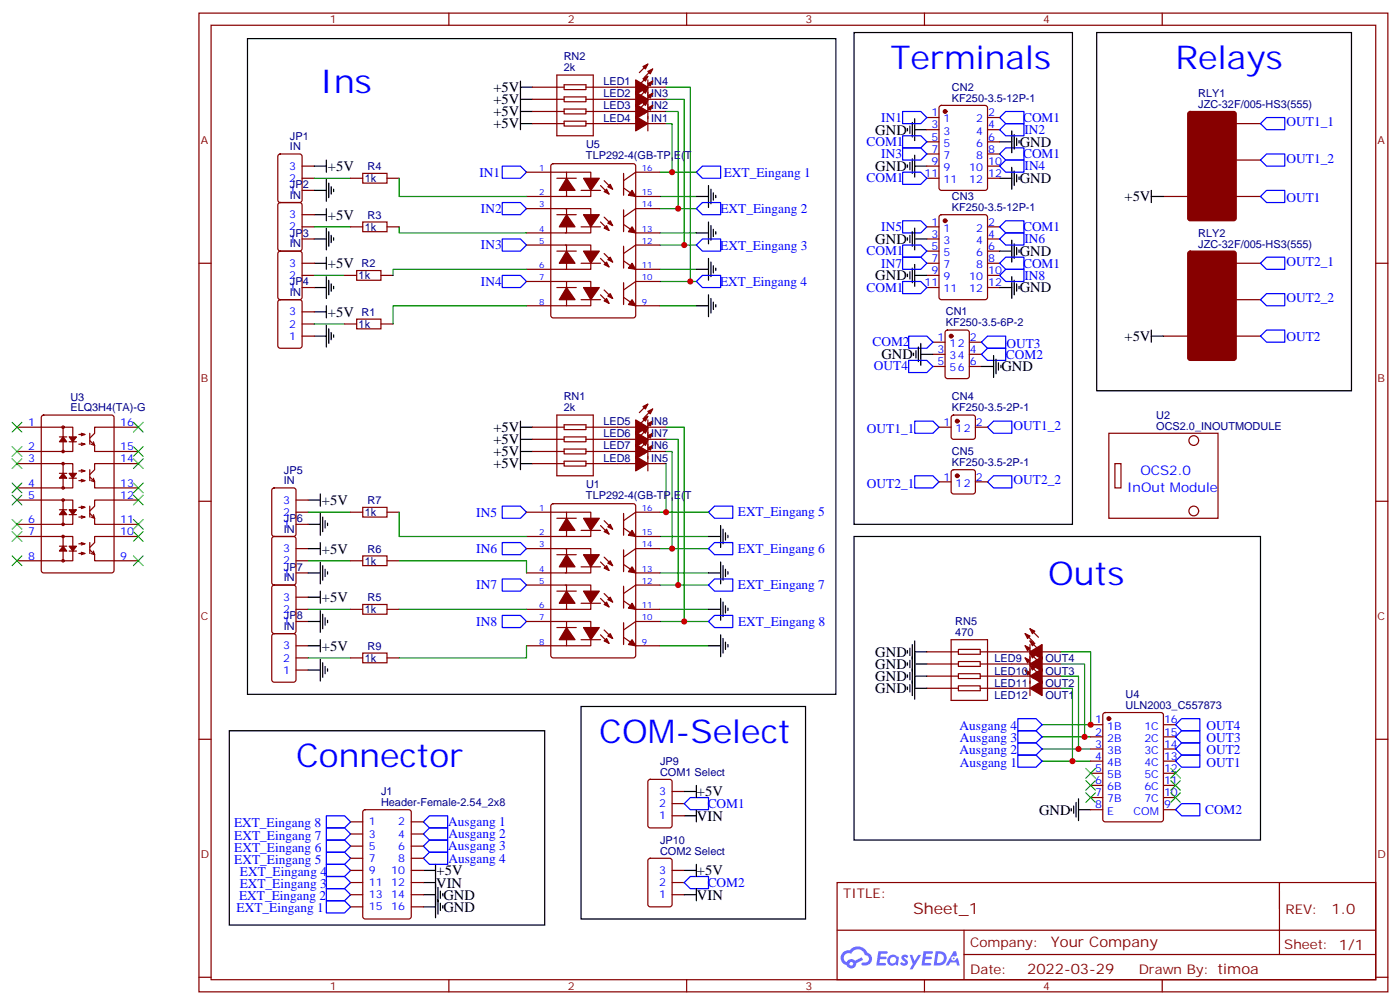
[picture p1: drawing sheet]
<svg xmlns="http://www.w3.org/2000/svg" width="407mm" height="292mm" viewBox="0 0 407 292" stroke-linecap="round" stroke-linejoin="round" font-family="sans-serif">
<g fill="none" stroke="#870000" stroke-width=".35">
<path d="M57.9 3.8h345.7v284.3h-345.7zM61.4 7.3h338.6v277.3h-338.6zM130.5 3.8v3.5M199.7 3.8v3.5M268.8 3.8v3.5M338 3.8v3.5M57.9 76.5h3.5M400 76.5h3.6M57.9 145.6h3.5M400 145.6h3.6M57.9 214.8h3.5M400 214.8h3.6"/>
<path d="M243.4 256.4h156.6v28.2h-156.6zM372 256.4l.1 20.9M243.5 270.2h156.4M280.3 277.3h119.6M280.3 270.2v14.2M57.9 283.9h3.5M130.5 284.6v3.5M199.7 284.6v3.5M268.8 284.6v3.5M338 284.6v3.5M400 283.9h3.6"/>
</g>
<g fill="#5487ff">
<path d="M262.4 277.6a1.22 1.22 0 0 1 1.7 .2l-.4 .6a.47 .47 0 0 0-.3-.4 .47 .47 0 0 0-.5 .2l.2 .2a1.14 1.14 0 0 1 .7 1.8 1.14 1.14 0 0 1-1.9 0l-.2-.2 .5-.6 .7 .5a.29 .29 0 0 0 .4-.3 .29 .29 0 0 0-.3-.3 1.04 1.04 0 0 1-.6-1.7z"/>
<path d="M255.4 276.3h2.4l.3 .2-.1 .5-1.9 .1-.1 .8h1.5l.4 .4-.4 .4h-1.6l-.2 1.1h1.8l.1 .3-.1 .3-2.7 .1z"/>
<path d="M268.6 276.3h2.3l.3 .2-.1 .5-1.8 .1-.1 .8h1.5l.3 .4-.4 .4h-1.6l-.1 1.1h1.7l.2 .3-.2 .3-2.6 .1z"/>
<path d="M277.3 276.3h.7l.3 1.3-.6 .3a.69 .69 0 0 0-1 .3 .69 .69 0 0 0 .5 .9 .69 .69 0 0 0 .8-.6l.5-.2 .6 2.2h-.8l-.2-.9h-1.8l-.4 .9h-.9z"/>
<path d="M264.5 277.4h.8l.6 1.8 1.1-1.8h.9l-2.5 4.2h-.9l.9-1.5z"/>
<path d="M272.1 276.3l-.6 4.2h1.3a2.11 2.11 0 0 0 2.5-2.1 2.11 2.11 0 0 0-2.5-2.1zM272.8 277.1a1.39 1.39 0 0 1 1.7 1.4 1.39 1.39 0 0 1-1.8 1.3h-.3z"/>
<path d="M258.4 277.9a1.54 1.54 0 0 0-.1 2.2 1.54 1.54 0 0 0 2.2 .1l.6 .3 .3-2.3-.2-.3h-.4a1.49 1.49 0 0 0-2.4 0zM258.7 278.9a.94 .94 0 0 1 1.8 0 .94 .94 0 0 1-1.8 0z"/>
<path d="M245.1 276.7a2.18 2.18 0 0 0 1.1 3.7 1.44 1.44 0 0 0 1.6 .9 1.44 1.44 0 0 0 1.2-1.4l2-1.1-.5-.7-1.9 1a1.47 1.47 0 0 0-2.4 .4 1.39 1.39 0 0 1-.7-1.9 1.39 1.39 0 0 1 2-.5 2.12 2.12 0 0 1 2.2-1.3 2.12 2.12 0 0 1 1.9 1.7 1.14 1.14 0 0 1 1.1 1.4 1.14 1.14 0 0 1-1.7 .7 .43 .43 0 0 0-.5 .4 .43 .43 0 0 0 .4 .5 1.98 1.98 0 0 0 2.5-1.2 1.98 1.98 0 0 0-1.2-2.6 3.1 3.1 0 0 0-5.3-.6l-.9 .1zM247 280a.55 .55 0 0 1 1.1 0 .55 .55 0 0 1-1.1 0z"/>
<circle cx="277.3" cy="278.4" r=".26"/>
</g>
<g fill="none" stroke="#008700" stroke-width=".35">
<path d="M193.7 25.3h7v56.5M193.7 28.9h5.3v42.3M193.7 32.4h3.5v28.2M193.7 35.9h1.7v14.1h-3.5M91.4 51.8h10.6M116.1 51.8v5.3h37M191.9 57.1h10.6M195.4 50h7.1M91.4 65.9h10.6M116.1 65.9v1.8h37M153.1 78.2h-38.8v1.8M191.9 78.2h10.6"/>
<path d="M191.9 71.2h10.6M191.9 67.7h10.6M191.9 60.6h10.6M91.4 94.1h8.8M91.4 80h8.8M153.1 88.8h-38.8v5.3M191.9 88.8h10.6M191.9 81.8h10.6M193.7 134.7v14.1h-1.8M193.7 131.2h1.7v28.2M193.7 127.6h3.5v42.4M193.7 124.1h5.3v56.5"/>
<path d="M89.6 148.8h12.4M116.1 148.8v7.1h37M191.9 159.4h14.1M191.9 155.9h14.1M193.7 148.8h12.3M89.6 177h12.4M89.6 162.9h12.4M116.1 162.9h37v3.5M116.1 177h37M191.9 177h14.1M191.9 170h14.1M191.9 166.4h14.1"/>
<path d="M89.6 191.1h12.4M153.1 187.6v3.5h-37M191.9 187.6h14.1M191.9 180.6h14.1M308.3 189.4h8.8v21.1h-14.1M308.3 192.9h7.1v21.2M308.3 196.4h5.3v21.2M308.3 200h3.6v21.1M303 217.6h14.1M303 214.1h14.1M303 221.1h14.1"/>
</g>
<g fill="none" stroke="#000" stroke-width=".35">
<path d="M72 11.2h171.1v190.5h-171.1zM248.4 9.5h63.5v142.8h-63.5zM318.9 9.5h74.1v104h-74.1zM151.3 23.6v14.1M151.3 25.3h3.6M151.3 28.9h3.6M151.3 32.4h3.6M151.3 35.9h3.6M263.9 37.3v.7M264.6 36.6v2.1M265.3 35.6v4.2M266 34.5v6.4"/>
<path d="M266 37.7h3.5M294.2 38v6.4M294.9 39.1v4.2M91.4 48.3h3.5M91.4 55.3h3.5M94.9 46.5v3.5M94.9 52.1v6.4M95.6 53.2v4.2M96.3 54.3v2.1M97 55v.7M202.5 57.1h3.5M206 53.9v6.4"/>
<path d="M206.7 55v4.2M207.4 56v2.1M208.1 56.7v.7M263.9 47.9v.7M264.6 47.2v2.1M265.3 46.1v4.3M266 45.1v6.3M266 48.3h3.5M290.7 51.8h3.5M290.7 41.2h3.5M294.2 48.6v6.4M294.9 49.7v4.2"/>
<path d="M295.6 40.1v2.2M295.6 50.7v2.1M296.3 40.9v.7M296.3 51.4v.7M334.8 57.1h3.5M334.8 55.3v3.5M91.4 69.4h3.5M91.4 76.5h3.5M91.4 62.4h3.5M94.9 60.6v3.5M94.9 66.3v6.3M94.9 74.7v3.5"/>
<path d="M95.6 67.3v4.2M96.3 68.4v2.1M97 69.1v.7M202.5 78.2h3.5M202.5 67.7h3.5M206 64.5v6.3M206 75.1v6.3M206.7 65.5v4.3M206.7 76.1v4.3M207.4 66.6v2.1M207.4 77.2v2.1M208.1 67.3v.7"/>
<path d="M208.1 77.9v.7M263.9 69.1v.7M263.9 79.7v.7M264.6 68.4v2.1M264.6 79v2.1M265.3 67.3v4.2M265.3 77.9v4.2M266 66.3v6.3M266 76.8v6.4M266 69.4h3.5M290.7 73h3.5M294.2 69.8v6.3"/>
<path d="M294.9 70.8v4.3M295.6 71.9v2.1M296.3 72.6v.7M91.4 83.5h3.5M91.4 97.6h3.5M91.4 90.6h3.5M94.9 80.4v6.3M94.9 88.8v3.6M94.9 94.5v6.3M95.6 81.4v4.3M95.6 95.5v4.3M96.3 82.5v2.1"/>
<path d="M96.3 96.6v2.1M97 83.2v.7M97 97.3v.7M202.5 88.8h3.5M206 85.7v6.3M206.7 86.7v4.2M207.4 87.8v2.1M208.1 88.5v.7M266 80h3.5M267.8 99.8v6.3M290.7 83.5h3.5M294.2 80.4v6.3"/>
<path d="M294.9 81.4v4.3M295.6 82.5v2.1M296.3 83.2v.7M334.8 97.6h3.5M334.8 95.9v3.5M265.6 102.6v.7M266.3 101.9v2.1M267.1 100.8v4.3M267.8 102.9h3.5M285.4 106.5h3.5M288.9 103.3v6.3M289.6 104.4v4.2"/>
<path d="M290.3 105.4v2.1M291 106.1v.7M151.3 124.1h3.6M151.3 122.3v14.2M151.3 127.6h3.6M151.3 131.2h3.6M151.3 134.7h3.6M89.6 145.3h3.5M89.6 152.3h3.5M89.6 159.4h3.5M93.1 143.5v3.5M93.1 149.2v6.3"/>
<path d="M93.1 157.6v3.5M93.8 150.2v4.2M94.5 151.3v2.1M95.2 152v.7M206 155.9h3.5M209.5 152.7v6.3M210.3 153.7v4.3M211 154.8v2.1M211.7 155.5v.7M248.4 155.9h118.1v88.2h-118.1zM89.6 166.4h3.5M89.6 173.5h3.5"/>
<path d="M93.1 163.3v6.3M93.1 171.7v3.6M93.1 177.4v6.3M93.8 164.3v4.3M93.8 178.4v4.3M94.5 165.4v2.1M94.5 179.5v2.1M95.2 166.1v.7M206 166.4h3.5M206 177h3.5M209.5 163.3v6.3M209.5 173.8v6.4"/>
<path d="M210.3 164.3v4.3M210.3 174.9v4.2M211 165.4v2.1M211 176v2.1M211.7 166.1v.7M211.7 176.7v.7M89.6 187.6h3.5M89.6 180.6h3.5M89.6 194.7h3.5M93.1 185.8v3.6M93.1 191.5v6.3M93.8 192.5v4.3"/>
<path d="M94.5 193.6v2.1M95.2 180.2v.7M95.2 194.3v.7M206 187.6h3.5M209.5 184.4v6.4M210.3 185.5v4.2M211 186.5v2.2M211.7 187.3v.7M263.9 189v.7M263.9 192.5v.8M263.9 196.1v.7M263.9 199.6v.7"/>
<path d="M264.6 188.3v2.1M264.6 191.8v2.2M264.6 195.4v2.1M264.6 198.9v2.1M265.3 187.3v14.8M266 189.4h3.5M266 186.2v16.9M266 192.9h3.5M266 196.4h3.5M266 200h3.5M66.7 212.3h91.7v56.4h-91.7zM169 205.2h65.2v61.8h-65.2z"/>
<path d="M199 237h3.5M199 229.9h3.5M202.5 228.2v3.5M202.5 235.2v3.6M311.5 234.9v.7M312.2 234.2v2.1M312.9 233.1v4.2M313.6 235.2h3.5M313.6 232.1v6.3M123.1 252.9h3.5M123.1 259.9h3.5M123.1 256.4h3.5"/>
<path d="M126.6 251.1v15.5M127.4 257.8v7.8M128.1 258.9v2.1M128.8 259.6v.7M199 252.9h3.5M199 259.9h3.5M202.5 251.1v3.5M202.5 258.2v3.5M123.1 263.5h3.5M128.1 262.4v2.1M128.8 263.1v.7"/>
</g>
<g fill="none" stroke="#00f" stroke-width=".35">
<path d="M262.5 32.4h5.3l1.7 1.7-1.7 1.8h-5.3zM262.5 39.4h5.3l1.7 1.8-1.7 1.8h-5.3zM292.5 32.4h5.2v3.5h-5.2l-1.8-1.8zM292.5 35.9h5.2v3.5h-5.2l-1.8-1.7zM368.3 34.1h5.3v3.6h-5.3l-1.8-1.8zM146 48.3h5.3l1.8 1.7-1.8 1.8h-5.3zM146 58.8h5.3l1.8 1.8-1.8 1.8h-5.3zM204.3 48.3h5.2v3.5h-5.2l-1.8-1.8zM204.3 58.8h5.2v3.6h-5.2l-1.8-1.8zM262.5 43h5.3l1.7 1.7-1.7 1.8h-5.3zM262.5 50h5.3l1.7 1.8-1.7 1.8h-5.3zM290.7 48.3l1.8-1.8h5.2v3.5h-5.2z"/>
<path d="M292.5 43h5.2v3.5h-5.2l-1.8-1.8zM366.5 46.5l1.8-1.8h5.3v3.6h-5.3zM368.3 55.3h5.3v3.5h-5.3l-1.8-1.7zM146 69.4h5.3l1.8 1.8-1.8 1.8h-5.3zM204.3 69.4h5.2v3.6h-5.2l-1.8-1.8zM262.5 64.1h5.3l1.7 1.8-1.7 1.8h-5.3zM262.5 74.7h5.3l1.7 1.8-1.7 1.7h-5.3zM262.5 71.2h5.3l1.7 1.8-1.7 1.7h-5.3zM292.5 64.1h5.2v3.6h-5.2l-1.8-1.8zM292.5 74.7h5.2v3.5h-5.2l-1.8-1.7zM292.5 67.7h5.2v3.5h-5.2l-1.8-1.8zM366.5 76.5l1.8-1.8h5.3v3.5h-5.3z"/>
<path d="M146 80h5.3l1.8 1.8-1.8 1.7h-5.3zM204.3 80h5.2v3.5h-5.2l-1.8-1.7zM262.5 81.8h5.3l1.7 1.7-1.7 1.8h-5.3zM264.2 97.6h5.3l1.8 1.8-1.8 1.8h-5.3zM287.2 97.6h5.3v3.6h-5.3l-1.8-1.8zM290.7 80l1.8-1.8h5.2v3.6h-5.2zM366.5 87.1l1.8-1.8h5.3v3.5h-5.3zM368.3 95.9h5.3v3.5h-5.3l-1.8-1.8zM264.2 104.7h5.3l1.8 1.8-1.8 1.7h-5.3zM285.4 102.9l1.8-1.7h5.3v3.5h-5.3zM266 122.3h5.3l1.7 1.8-1.7 1.8h-5.3zM266 138.2h5.3l1.7 1.8-1.7 1.7h-5.3z"/>
<path d="M287.2 124.1l1.7-1.8h5.3v3.6h-5.3zM287.2 140l1.7-1.8h5.3v3.5h-5.3zM146 157.6h5.3l1.8 1.8-1.8 1.7h-5.3zM146 147h5.3l1.8 1.8-1.8 1.8h-5.3zM207.8 147h5.3v3.6h-5.3l-1.8-1.8zM207.8 157.6h5.3v3.5h-5.3l-1.8-1.7zM146 178.8h5.3l1.8 1.8-1.8 1.7h-5.3zM146 168.2h5.3l1.8 1.8-1.8 1.7h-5.3zM207.8 168.2h5.3v3.5h-5.3l-1.8-1.7zM207.8 178.8h5.3v3.5h-5.3l-1.8-1.7zM296 219.4h5.3l1.7 1.7-1.7 1.8h-5.3zM296 215.8h5.3l1.7 1.8-1.7 1.8h-5.3z"/>
<path d="M296 212.3h5.3l1.7 1.8-1.7 1.7h-5.3zM296 208.8h5.3l1.7 1.7-1.7 1.8h-5.3zM343.6 219.4h5.3v3.5h-5.3l-1.8-1.8zM343.6 215.8h5.3v3.6h-5.3l-1.8-1.8zM343.6 212.3h5.3v3.5h-5.3l-1.8-1.7zM343.6 208.8h5.3v3.5h-5.3l-1.8-1.8zM94.9 237h5.3l1.8 1.8-1.8 1.7h-5.3zM124.9 237h5.3v3.5h-5.3l-1.8-1.7zM200.7 231.7h5.3v3.5h-5.3l-1.7-1.7zM341.8 235.2l1.8-1.7h5.3v3.5h-5.3zM94.9 258.2h5.3l1.8 1.7-1.8 1.8h-5.3zM94.9 254.6h5.3l1.8 1.8-1.8 1.8h-5.3z"/>
<path d="M94.9 251.1h5.3l1.8 1.8-1.8 1.7h-5.3zM94.9 247.6h5.3l1.8 1.7-1.8 1.8h-5.3zM94.9 244.1h5.3l1.8 1.7-1.8 1.8h-5.3zM94.9 240.5h5.3l1.8 1.8-1.8 1.8h-5.3zM124.9 244.1h5.3v3.5h-5.3l-1.8-1.8zM124.9 247.6h5.3v3.5h-5.3l-1.8-1.8zM124.9 240.5h5.3v3.6h-5.3l-1.8-1.8zM199 256.4l1.7-1.8h5.3v3.6h-5.3zM94.9 261.7h5.3l1.8 1.8-1.8 1.7h-5.3z"/>
</g>
<g fill="none" stroke="#870000" stroke-width=".35">
<path d="M188.4 18.6l-2.5 2.5M154.9 25.3h9.1M154.9 28.9h9.1M154.9 32.4h9.1M154.9 35.9h9.1M161.9 21.8h10.6v17.6h-10.6zM164 24.6h6.4v1.4h-6.4zM164 28.2h6.4v1.4h-6.4zM164 31.7h6.4v1.4h-6.4zM164 35.2h6.4v1.4h-6.4zM170.4 25.3h14.5M170.4 28.9h14.5"/>
<path d="M170.4 32.4h14.5M170.4 35.9h14.5M188.4 23.2v14.8M188.4 25.3h5.3M188.4 28.9h5.3M188.4 22.2l-2.5 2.4M188.4 32.4h5.3M188.4 25.7l-2.5 2.5M188.4 35.9h5.3M188.4 29.2l-2.5 2.5M189.8 20l-2.5 2.5M189.8 23.6l-2.5 2.4"/>
<path d="M189.8 27.1l-2.5 2.5M189.8 30.6l-2.5 2.5M269.5 34.1h3.5M269.5 37.7h3.5M273.3 30.8l.5-.2h12.7l.6 .5 .1 23.5-.5 .7h-12.9l-.7-.4-.1-23.6zM287.2 34.1h3.5M287.2 37.7h3.5M351 38.7l2.5 4.3v3.5h4.2M353.5 35.9h4.2M359.5 35.9h7M81 44.9l.5-.2h5.6l.7 .5v12.9l-.4 .7h-5.9l-.7-.4v-13zM81 59l.5-.2h5.6l.7 .5v12.9l-.4 .7-5.9 .1-.7-.5v-13z"/>
<path d="M87.8 51.8h3.6M87.8 48.3h3.6M87.8 55.3h3.6M102 51.8h3.5M105.5 50.4h7v2.8h-7zM112.5 51.8h3.6M153.1 50h11.6v7.1h-11.6M160.4 47.8l.5-.2h23.2l.7 .4 .1 43.7-.5 .6-23.5 .1-.7-.5v-43.6zM161.9 51.8h5.7M164.7 50h7.1v7.1h-7.1M169 55.3h5.6M174.6 53.9l2.5 2.5"/>
<path d="M175.7 52.5l2.5 2.5M181.3 54.6l3.6 2.5h7M181.3 50.4v6.3M191.9 50h-7l-3.6 2.5M269.5 51.8h3.5M269.5 48.3h3.5M269.5 41.2h3.5M269.5 44.7h3.5M287.2 51.8h3.5M287.2 48.3h3.5M287.2 41.2h3.5M287.2 44.7h3.5"/>
<path d="M338.3 57.1h7.1M347.1 57.1h3.6M350.7 53.6h3.5v7h-3.5zM354.2 57.1h3.5M359.5 57.1h7M359.5 46.5h7M81 73.2l.5-.2h5.6l.7 .4v13l-.4 .6-5.9 .1-.7-.5v-12.9zM87.8 65.9h3.6M87.8 69.4h3.6M87.8 76.5h3.6M87.8 62.4h3.6M102 65.9h3.5"/>
<path d="M103.7 78.6h7.1v2.8h-7.1zM105.5 64.5h7v2.8h-7zM112.5 65.9h3.6M153.1 60.6h11.6v7.1h-11.6M153.1 71.2h11.6v7h-11.6M161.9 73h5.7M161.9 62.4h5.7M164.4 60.6h7.4v7.1h-7.4M164.4 71.2h7.4v7h-7.1M169 65.9h5.6M169 76.5h5.6M174.6 64.5l2.5 2.5"/>
<path d="M174.6 75.1l2.5 2.4M175.7 63.1l2.5 2.4M175.7 73.7l2.5 2.4M181.3 61v6.3M181.3 71.5v6.4M181.3 65.2l3.6 2.5h7M181.3 75.8l3.6 2.4h7M191.9 60.6h-7l-3.6 2.5M191.9 71.2h-7l-3.6 2.5M269.5 65.9h3.5M269.5 69.4h3.5M269.5 73h3.5"/>
<path d="M269.5 76.5h3.5M273.3 62.6l.5-.2h12.7l.6 .4 .1 23.6-.5 .6-12.9 .1-.7-.5-.1-23.5zM287.2 65.9h3.5M287.2 69.4h3.5M287.2 73h3.5M287.2 76.5h3.5M351 79.3l2.5 4.2v3.6h4.2M353.5 76.5h4.2M359.5 76.5h7M81 87.3l.5-.2h5.6l.7 .4v13l-.4 .6-5.9 .1-.7-.5v-12.9zM87.8 83.5h3.6M87.8 80h3.6"/>
<path d="M87.8 97.6h3.6M87.8 90.6h3.6M87.8 94.1h3.6M100.2 80h3.5M100.2 94.1h3.5M103.7 92.7h7.1v2.8h-7.1zM110.8 80h3.5M110.8 94.1h3.5M153.1 81.8h11.6v7h-11.6M161.9 83.5h5.7M164.7 81.8h7.1v7h-7.1M169 87.1h5.6"/>
<path d="M174.6 85.7l2.5 2.4M175.7 84.2l2.5 2.5M181.3 82.1v6.4M181.3 86.4l3.6 2.4h7M191.9 81.8h-7l-3.6 2.4M269.5 83.5h3.5M269.5 80h3.5M271.3 99.4h3.5M275 96.1l.5-.2h5.7l.6 .4 .1 13-.5 .6-5.9 .1-.6-.5-.1-12.9zM281.9 99.4h3.5M287.2 83.5h3.5M287.2 80h3.5"/>
<path d="M338.3 97.6h7.1M347.1 97.6h3.6M350.7 94.1h3.5v7.1h-3.5zM354.2 97.6h3.5M359.5 97.6h7M359.5 87.1h7M188.4 117.4l-2.5 2.5M189.8 118.8l-2.5 2.5M271.3 106.5h3.5M271.3 102.9h3.5M281.9 106.5h3.5M281.9 102.9h3.5"/>
<path d="M4.9 124.1h13.4v7.1h-13.4M4.9 134.7h13.4v7h-13.4M12.2 120.8l.5-.2h19.8l.6 .4 .1 44.7-.5 .7h-20l-.7-.4v-44.7zM17.3 126.9h2.1M17.3 137.5h2.1M18.3 124.1h2.9v7.1h-2.9M18.3 134.7h2.9v7h-2.9M20.1 128.3h2.1M20.1 138.9h2.1M23.6 125.9l1.1 .3h-1.8M23.6 128.7l1.1 .3h-1.8M23.6 136.5l1.1 .3h-1.8"/>
<path d="M23.6 139.3l1.1 .3h-1.8M24.7 126.2l-1.1 .4M24.7 129l-1.1 .4M24.7 136.8l-1.1 .4M24.7 139.6l-1.1 .4M26.1 128l1.4 1.4-.3-1.1M26.1 138.6l1.4 1.4-.3-1.1M26.1 125.9v3.1M26.1 136.5v3.1M26.5 129l1 .4v1.8h12.7M26.5 139.6l1 .4v1.7h12.7M40.2 124.1h-12.7v1.8l-1.4 1.4"/>
<path d="M40.2 134.7h-12.7v1.8l-1.4 1.4M154.9 134.7h9.1M154.9 131.2h9.1M154.9 127.6h9.1M154.9 124.1h9.1M161.9 120.6h10.6v17.6h-10.6zM164 123.4h6.4v1.4h-6.4zM164 126.9h6.4v1.4h-6.4zM164 130.5h6.4v1.4h-6.4zM164 134h6.4v1.4h-6.4zM170.4 134.7h14.5M170.4 131.2h14.5"/>
<path d="M170.4 127.6h14.5M170.4 124.1h14.5M188.4 134.7h5.3M188.4 128l-2.5 2.5M188.4 122v14.8M188.4 131.2h5.3M188.4 124.5l-2.5 2.4M188.4 127.6h5.3M188.4 120.9l-2.5 2.5M188.4 124.1h5.3M189.8 129.4l-2.5 2.5M189.8 125.9l-2.5 2.4"/>
<path d="M189.8 122.3l-2.5 2.5M273 124.1h3.6M273 140h3.6M276.8 120.8l.5-.2h5.6l.5 .2 .2 .5v5.6l-.2 .5-.5 .2h-5.6l-.5-.2-.2-.5v-5.6zM276.8 136.7l.5-.2h5.6l.5 .2 .2 .5v5.6l-.2 .5-.5 .2h-5.6l-.5-.2-.2-.5v-5.6zM283.6 124.1h3.6M283.6 140h3.6M322.4 125.9h31.8v24.7h-31.8zM324.2 134.7h1.8v7h-1.8zM4.9 145.3h13.4v7h-13.4M4.9 155.9h13.4v7h-13.4M17.3 148.1h2.1"/>
<path d="M17.3 158.7h2.1M18.3 145.3h2.9v7h-2.9M18.3 155.9h2.9v7h-2.9M20.1 149.5h2.1M23.6 147l1.1 .4h-1.8M23.6 149.9l1.1 .3h-1.8M23.6 157.6l1.1 .4h-1.8M24.7 147.4l-1.1 .3M24.7 150.2l-1.1 .4M24.7 158l-1.1 .3M26.1 149.2l1.4 1.4-.3-1.1M26.1 159.7l1.4 1.4-.3-1"/>
<path d="M26.1 147v3.2M26.1 157.6v3.2M26.5 150.2l1 .4v1.7h12.7M40.2 145.3h-12.7v1.7l-1.4 1.4M40.2 155.9h-12.7v1.7l-1.4 1.4M79.3 156.1l.4-.2h5.7l.6 .4 .1 13-.5 .6-5.9 .1-.6-.5-.1-12.9zM79.3 142l.4-.3h5.7l.6 .5 .1 13-.5 .6-5.9 .1-.6-.5-.1-12.9zM86.1 159.4h3.5M86.1 145.3h3.5M86.1 152.3h3.5M86.1 148.8h3.5M102 148.8h3.5"/>
<path d="M105.5 147.4h7v2.8h-7zM112.5 148.8h3.6M153.1 148.8h11.6v7.1h-11.6M153.1 159.4h11.6v7h-11.6M160.4 146.5l.5-.2h23.2l.7 .5 .1 43.6-.5 .7h-23.5l-.7-.4v-43.7zM161.9 150.6h5.7M164.4 159.4h7.4v7h-7.4M164.7 148.8h7.1v7.1h-7.1M169 154.1h5.6M174.6 152.7l2.5 2.5M175.7 151.3l2.5 2.4M181.3 149.2v6.3"/>
<path d="M181.3 159.7v6.4M181.3 153.4l3.6 2.5h7M191.9 159.4h-7l-3.6 2.5M191.9 148.8h-7l-3.6 2.5M20.1 160.1h2.1M23.6 160.4l1.1 .4h-1.8M24.7 160.8l-1.1 .3M26.5 160.8l1 .3v1.8h12.7M79.3 170.2l.4-.2h5.7l.6 .4 .1 13-.5 .6-5.9 .1-.6-.5-.1-12.9zM86.1 173.5h3.5M86.1 177h3.5M86.1 166.4h3.5"/>
<path d="M86.1 162.9h3.5M102 177h3.5M102 162.9h3.5M105.5 175.6h7v2.8h-7zM105.5 161.5h7v2.8h-7zM112.5 177h3.6M112.5 162.9h3.6M153.1 170h11.6v7h-11.6M161.9 161.1h5.7M161.9 171.7h5.7M164.4 170h7.4v7h-7.1M169 164.7h5.6"/>
<path d="M169 175.3h5.6M174.6 163.3l2.5 2.4M174.6 173.8l2.5 2.5M175.7 161.9l2.5 2.4M175.7 172.4l2.5 2.5M181.3 174.6l3.6 2.4h7M181.3 164l3.6 2.4h7M181.3 170.3v6.4M191.9 170h-7l-3.6 2.4M79.3 184.3l.4-.2h5.7l.6 .4 .1 13-.5 .6-5.9 .1-.6-.5-.1-12.9zM86.1 187.6h3.5M86.1 194.7h3.5"/>
<path d="M86.1 191.1h3.5M86.1 180.6h3.5M102 191.1h3.5M105.5 189.7h7v2.8h-7zM112.5 191.1h3.6M153.1 180.6h11.6v7h-11.6M161.9 182.3h5.7M164.7 180.6h7.1v7h-7.1M169 185.8h5.6M174.6 184.4l2.5 2.5M175.7 183l2.5 2.5M181.3 185.1l3.6 2.5h7"/>
<path d="M181.3 180.9v6.4M191.9 180.6h-7l-3.6 2.4M269.5 200h9.2M269.5 196.4h9.2M269.5 192.9h9.2M269.5 189.4h9.2M276.6 185.8h10.6v17.7h-10.6zM278.7 199.2h6.3v1.5h-6.3zM278.7 195.7h6.3v1.4h-6.3zM278.7 192.2h6.3v1.4h-6.3zM278.7 188.7h6.3v1.4h-6.3zM285 200h14.5"/>
<path d="M285 196.4h14.5M285 192.9h14.5M285 189.4h14.5M298.1 194.7l2.5 2.4M298.1 191.1l2.5 2.5M298.1 187.6l2.5 2.5M298.1 184.1l2.5 2.4M299.5 193.3l2.5 2.4M299.5 187.3v14.8M299.5 189.7l2.5 2.5M299.5 186.2l2.5 2.5M299.5 182.7l2.5 2.4"/>
<path d="M303 200h5.3M303 196.4h5.3M303 192.9h5.3M303 189.4h5.3M317.1 210.5h3.6M317.1 214.1h3.6M317.1 217.6h3.6M320.9 207.2l.5-.2h16.2l.7 .4v30.7l-.4 .6-16.5 .1-.7-.5v-30.6zM338.3 210.5h3.5M338.3 214.1h3.5M338.3 217.6h3.5M102 238.8h3.5"/>
<path d="M105.7 235.4l.5-.2h12.7l.6 .5 .1 30.6-.5 .6-12.9 .1-.7-.5v-30.6zM119.6 238.8h3.5M188.6 226.6l.5-.2h5.6l.7 .4v13l-.4 .7h-5.9l-.7-.4v-13zM195.4 229.9h3.6M195.4 237h3.6M195.4 233.5h3.6M317.1 221.1h3.6M317.1 224.6h3.6M317.1 228.2h3.6M317.1 231.7h3.6M317.1 235.2h3.6M338.3 221.1h3.5"/>
<path d="M338.3 224.6h3.5M338.3 228.2h3.5M338.3 231.7h3.5M338.3 235.2h3.5M102 252.9h3.5M102 259.9h3.5M102 256.4h3.5M102 242.3h3.5M102 245.8h3.5M102 249.3h3.5M119.6 252.9h3.5M119.6 259.9h3.5"/>
<path d="M119.6 256.4h3.5M119.6 242.3h3.5M119.6 245.8h3.5M119.6 249.3h3.5M188.6 249.5l.5-.2h5.6l.7 .5v12.9l-.4 .7-5.9 .1-.7-.5v-13zM195.4 252.9h3.6M195.4 259.9h3.6M195.4 256.4h3.6M102 263.5h3.5M119.6 263.5h3.5"/>
<circle cx="357.7" cy="35.9" r=".35"/>
<circle cx="347.1" cy="57.1" r=".35"/>
<circle cx="357.7" cy="46.5" r=".35"/>
<circle cx="357.7" cy="57.1" r=".35"/>
<circle cx="357.7" cy="76.5" r=".35"/>
<circle cx="347.1" cy="97.6" r=".35"/>
<circle cx="357.7" cy="97.6" r=".35"/>
<circle cx="357.7" cy="87.1" r=".35"/>
<circle cx="18.3" cy="134.7" r=".35"/>
<circle cx="18.3" cy="124.1" r=".35"/>
<circle cx="18.3" cy="131.2" r=".35"/>
<circle cx="347.1" cy="128" r="1.41"/>
<circle cx="18.3" cy="152.3" r=".35"/>
<circle cx="18.3" cy="155.9" r=".35"/>
<circle cx="18.3" cy="145.3" r=".35"/>
<circle cx="18.3" cy="141.7" r=".35"/>
<circle cx="347.1" cy="148.4" r="1.41"/>
<circle cx="18.3" cy="162.9" r=".35"/>
</g>
<g fill="#870000" stroke="#870000" stroke-width=".35">
<path d="M299.5 200l3.5-2.2v4.3z"/>
<path d="M298.1 194.7l1.4 .7-.7 .7z"/>
<path d="M299.5 193.3l1.4 .7-.7 .7z"/>
<path d="M299.5 196.4l3.5-2.1v4.2z"/>
<path d="M298.1 191.1l1.4 .7-.7 .7z"/>
<path d="M299.5 189.7l1.4 .7-.7 .7z"/>
<path d="M299.5 192.9l3.5-2.1v4.2z"/>
<path d="M298.1 187.6l1.4 .7-.7 .7z"/>
<path d="M299.5 186.2l1.4 .7-.7 .7z"/>
<path d="M299.5 189.4l3.5-2.1v4.2z"/>
<path d="M298.1 184.1l1.4 .7-.7 .7z"/>
<path d="M299.5 182.7l1.4 .7-.7 .7z"/>
<path d="M184.9 132.6l3.5 2.1-3.5 2.1z"/>
<path d="M188.4 130.1l1.4-.7-.7 1.4z"/>
<path d="M187 128.7l1.4-.7-.7 1.4z"/>
<path d="M184.9 129l3.5 2.2-3.5 2.1z"/>
<path d="M188.4 126.6l1.4-.7-.7 1.4z"/>
<path d="M187 125.2l1.4-.7-.7 1.4z"/>
<path d="M184.9 125.5l3.5 2.1-3.5 2.2z"/>
<path d="M188.4 123l1.4-.7-.7 1.5z"/>
<path d="M187 121.6l1.4-.7-.7 1.4z"/>
<path d="M184.9 122l3.5 2.1-3.5 2.1z"/>
<path d="M188.4 119.5l1.4-.7-.7 1.4z"/>
<path d="M187 118.1l1.4-.7-.7 1.4z"/>
<path d="M184.9 23.2l3.5 2.1-3.5 2.1z"/>
<path d="M188.4 20.7l1.4-.7-.7 1.4z"/>
<path d="M187 19.3l1.4-.7-.7 1.4z"/>
<path d="M184.9 26.7l3.5 2.2-3.5 2.1z"/>
<path d="M188.4 24.3l1.4-.7-.7 1.4z"/>
<path d="M187 22.9l1.4-.7-.7 1.4z"/>
<path d="M184.9 30.3l3.5 2.1-3.5 2.1z"/>
<path d="M188.4 27.8l1.4-.7-.7 1.4z"/>
<path d="M187 26.4l1.4-.7-.7 1.4z"/>
<path d="M184.9 33.8l3.5 2.1-3.5 2.1z"/>
<path d="M188.4 31.3l1.4-.7-.7 1.4z"/>
<path d="M187 29.9l1.4-.7-.7 1.4z"/>
<path d="M345.6 32.6l.5-.2h12.7l.6 .4 .1 30.6-.5 .7h-12.9l-.7-.4v-30.6z"/>
<path d="M345.6 73.2l.5-.2h12.7l.6 .4 .1 30.6-.5 .6-12.9 .1-.7-.5v-30.5z"/>
<path d="M183.8 55.3l1.1 1.8-2.2-.4z"/>
<path d="M175.7 55.7l.7-.7 .7 1.4z"/>
<path d="M176.7 54.3l.7-.7 .8 1.4z"/>
<path d="M169.7 51.8h4.6l-2.5 3.5z"/>
<path d="M183.8 65.9l1.1 1.8-2.2-.4z"/>
<path d="M175.7 66.3l.7-.8 .7 1.5z"/>
<path d="M177.4 64.1l.8 1.4-1.5-.7z"/>
<path d="M169.7 62.4h4.6l-2.5 3.5z"/>
<path d="M183.8 76.5l1.1 1.7-2.2-.3z"/>
<path d="M175.7 76.8l.7-.7 .7 1.4z"/>
<path d="M176.7 75.4l.7-.7 .8 1.4z"/>
<path d="M169.7 73h4.6l-2.5 3.5z"/>
<path d="M183.8 87.1l1.1 1.7-2.2-.3z"/>
<path d="M175.7 87.4l.7-.7 .7 1.4z"/>
<path d="M176.7 86l.7-.7 .8 1.4z"/>
<path d="M169.7 83.5h4.6l-2.5 3.6z"/>
<path d="M164.7 51.8l2.5 3.5h-4.6z"/>
<path d="M164.7 62.4l2.5 3.5h-4.6z"/>
<path d="M164.7 73l2.5 3.5h-4.6z"/>
<path d="M164.7 83.5l2.5 3.6h-4.6z"/>
<path d="M18.3 126.9l1.1 1.4h-2.1z"/>
<path d="M20.1 126.9h2.1l-1 1.4z"/>
<path d="M18.3 137.5l1.1 1.4h-2.1z"/>
<path d="M20.1 137.5h2.1l-1 1.4z"/>
<path d="M18.3 148.1l1.1 1.4h-2.1z"/>
<path d="M20.1 148.1h2.1l-1 1.4z"/>
<path d="M18.3 158.7l1.1 1.4h-2.1z"/>
<path d="M20.1 158.7h2.1l-1 1.4z"/>
<path d="M183.8 154.1l1.1 1.8-2.2-.4z"/>
<path d="M175.7 154.4l.7-.7 .7 1.5z"/>
<path d="M176.7 153l.7-.7 .8 1.4z"/>
<path d="M169.7 150.6h4.6l-2.5 3.5z"/>
<path d="M183.8 164.7l1.1 1.7-2.2-.3z"/>
<path d="M175.7 165l.7-.7 .7 1.4z"/>
<path d="M176.7 163.6l.7-.7 .8 1.4z"/>
<path d="M169.7 161.1h4.6l-2.5 3.6z"/>
<path d="M183.8 175.3l1.1 1.7-2.2-.3z"/>
<path d="M175.7 175.6l.7-.7 .7 1.4z"/>
<path d="M176.7 174.2l.7-.7 .8 1.4z"/>
<path d="M169.7 171.7h4.6l-2.5 3.6z"/>
<path d="M183.8 185.8l1.1 1.8-2.2-.3z"/>
<path d="M175.7 186.2l.7-.7 .7 1.4z"/>
<path d="M176.7 184.8l.7-.7 .8 1.4z"/>
<path d="M169.7 182.3h4.6l-2.5 3.5z"/>
<path d="M164.7 150.6l2.5 3.5h-4.6z"/>
<path d="M164.7 161.1l2.5 3.6h-4.6z"/>
<path d="M164.7 171.7l2.5 3.6h-4.6z"/>
<path d="M164.7 182.3l2.5 3.5h-4.6z"/>
<circle cx="322.4" cy="208.8" r=".53"/>
<circle cx="274.8" cy="32.4" r=".53"/>
<circle cx="274.8" cy="64.1" r=".53"/>
<circle cx="278.3" cy="122.3" r=".53"/>
<circle cx="278.3" cy="138.2" r=".53"/>
<circle cx="276.6" cy="97.6" r=".53"/>
</g>
<g fill="none" stroke="#3c3" stroke-width=".35">
<path d="M3.5 122.7l2.8 2.8M3.5 129.8l2.8 2.8M3.5 133.3l2.8 2.8M6.3 122.7l-2.8 2.8M6.3 129.8l-2.8 2.8M6.3 133.3l-2.8 2.8M38.8 133.3l2.8 2.8M38.8 129.8l2.8 2.8M38.8 122.7l2.8 2.8M41.6 133.3l-2.8 2.8M41.6 129.8l-2.8 2.8M41.6 122.7l-2.8 2.8"/>
<path d="M3.5 140.3l2.8 2.9M3.5 143.9l2.8 2.8M3.5 154.4l2.8 2.9M3.5 150.9l2.8 2.8M6.3 140.3l-2.8 2.9M6.3 143.9l-2.8 2.8M6.3 154.4l-2.8 2.9M6.3 150.9l-2.8 2.8M38.8 154.4l2.8 2.9M38.8 150.9l2.8 2.8M38.8 143.9l2.8 2.8M38.8 140.3l2.8 2.9"/>
<path d="M41.6 154.4l-2.8 2.9M41.6 150.9l-2.8 2.8M41.6 143.9l-2.8 2.8M41.6 140.3l-2.8 2.9M3.5 161.5l2.8 2.8M6.3 161.5l-2.8 2.8M38.8 161.5l2.8 2.8M41.6 161.5l-2.8 2.8M315.7 230.3l2.9 2.8M315.7 223.2l2.9 2.9M315.7 226.8l2.9 2.8M318.6 230.3l-2.9 2.8"/>
<path d="M318.6 223.2l-2.9 2.9M318.6 226.8l-2.9 2.8M340.4 230.3l2.9 2.8M340.4 223.2l2.9 2.9M340.4 226.8l2.9 2.8M343.3 230.3l-2.9 2.8M343.3 223.2l-2.9 2.9M343.3 226.8l-2.9 2.8"/>
</g>
<g fill="#c00">
<circle cx="317.1" cy="210.5" r=".88"/>
<circle cx="315.4" cy="214.1" r=".88"/>
<circle cx="313.6" cy="217.6" r=".88"/>
<circle cx="311.9" cy="221.1" r=".88"/>
<circle cx="193.7" cy="148.8" r=".88"/>
<circle cx="195.4" cy="159.4" r=".88"/>
<circle cx="197.2" cy="170" r=".88"/>
<circle cx="199" cy="180.6" r=".88"/>
<circle cx="200.7" cy="81.8" r=".88"/>
<circle cx="199" cy="71.2" r=".88"/>
<circle cx="197.2" cy="60.6" r=".88"/>
<circle cx="195.4" cy="50" r=".88"/>
</g>
<g font-size="9.5" fill="#00f">
<text x="258.9" y="20">Terminals</text>
<text x="341.8" y="20">Relays</text>
<text x="93.1" y="27.1">Ins</text>
<text x="304.8" y="170">Outs</text>
<text x="174.3" y="215.8">COM-Select</text>
<text x="86.1" y="222.9">Connector</text>
</g>
<text font-size="4.6" fill="#800" x="265.5" y="265.4">Sheet_1</text>
<g font-size="4.2">
<text x="143.5" y="26.7">+5V</text>
<text x="143.5" y="30.3">+5V</text>
<text x="143.5" y="33.8">+5V</text>
<text x="143.5" y="37.3">+5V</text>
<text x="254.5" y="39.1">GND</text>
<text x="296.5" y="42.6">GND</text>
<text x="95.4" y="49.7">+5V</text>
<text x="254.5" y="49.7">GND</text>
<text x="296.5" y="53.2">GND</text>
<text x="327" y="58.5">+5V</text>
<text x="95.4" y="63.8">+5V</text>
<text x="254.5" y="70.9">GND</text>
<text x="95.4" y="77.9">+5V</text>
<text x="296.5" y="74.4">GND</text>
<text x="254.5" y="81.4">GND</text>
<text x="296.5" y="84.9">GND</text>
<text x="95.4" y="92">+5V</text>
<text x="327" y="99.1">+5V</text>
<text x="256.3" y="104.4">GND</text>
<text x="291.2" y="107.9">GND</text>
<text x="143.5" y="125.5">+5V</text>
<text x="143.5" y="129">+5V</text>
<text x="143.5" y="132.6">+5V</text>
<text x="143.5" y="136.1">+5V</text>
<text x="93.6" y="146.7">+5V</text>
<text x="93.6" y="160.8">+5V</text>
<text x="93.6" y="174.9">+5V</text>
<text x="93.6" y="189.1">+5V</text>
<text x="254.5" y="190.8">GND</text>
<text x="254.5" y="194.3">GND</text>
<text x="254.5" y="197.9">GND</text>
<text x="254.5" y="201.4">GND</text>
<text x="202.7" y="231.3">+5V</text>
<text x="202.7" y="238.4">VIN</text>
<text x="302.2" y="236.7">GND</text>
<text x="126.9" y="257.8">VIN</text>
<text x="127" y="254.3">+5V</text>
<text x="202.7" y="254.3">+5V</text>
<text x="129" y="261.4">GND</text>
<text x="202.7" y="261.3">VIN</text>
<text x="129" y="264.9">GND</text>
</g>
<g font-size="4.2" fill="#800">
<text x="387.2" y="265.7">1.0</text>
<text x="305.6" y="275.2">Your Company</text>
<text x="298.7" y="283">2022-03-29</text>
</g>
<g font-size="3.9" fill="#00f">
<text x="256.3" y="35.4">IN1</text>
<text x="297.5" y="35.4">COM1</text>
<text x="297.9" y="38.9">IN2</text>
<text x="374.1" y="36.7">OUT1_1</text>
<text x="252" y="42.4">COM1</text>
<text x="256.3" y="46">IN3</text>
<text x="297.5" y="46">COM1</text>
<text x="374.1" y="47.2">OUT1_2</text>
<text x="139.4" y="51.3">IN1</text>
<text x="210.5" y="51.3">EXT_Eingang 1</text>
<text x="252" y="53">COM1</text>
<text x="297.9" y="49.5">IN4</text>
<text x="374.1" y="58.6">OUT1</text>
<text x="139.9" y="61.9">IN2</text>
<text x="209.5" y="61.9">EXT_Eingang 2</text>
<text x="256.3" y="67.2">IN5</text>
<text x="297.5" y="67.1">COM1</text>
<text x="297.9" y="70.7">IN6</text>
<text x="139.9" y="72.4">IN3</text>
<text x="209.5" y="72.6">EXT_Eingang 3</text>
<text x="252" y="74.2">COM1</text>
<text x="256.3" y="77.7">IN7</text>
<text x="297.5" y="77.7">COM1</text>
<text x="374.1" y="77.2">OUT2_1</text>
<text x="139.9" y="83">IN4</text>
<text x="209.4" y="83.1">EXT_Eingang 4</text>
<text x="297.9" y="81.3">IN8</text>
<text x="252" y="84.8">COM1</text>
<text x="374.1" y="87.8">OUT2_2</text>
<text x="253.7" y="100.7">COM2</text>
<text x="292.7" y="101">OUT3</text>
<text x="374.1" y="99.2">OUT2</text>
<text x="254.1" y="107.4">OUT4</text>
<text x="292.5" y="104.2">COM2</text>
<text x="252.1" y="125.9">OUT1_1</text>
<text x="294.7" y="124.8">OUT1_2</text>
<text x="331.6" y="137.9">OCS2.0</text>
<text x="252.1" y="141.8">OUT2_1</text>
<text x="294.7" y="140.7">OUT2_2</text>
<text x="327.7" y="142.8">InOut Module</text>
<text x="138.5" y="150.1">IN5</text>
<text x="214.6" y="150">EXT_Eingang 5</text>
<text x="138.5" y="160.6">IN6</text>
<text x="214.5" y="160.7">EXT_Eingang 6</text>
<text x="138.5" y="171.2">IN7</text>
<text x="214.6" y="171.2">EXT_Eingang 7</text>
<text x="138.5" y="181.8">IN8</text>
<text x="214.6" y="181.8">EXT_Eingang 8</text>
<text x="279.1" y="212.1">Ausgang 4</text>
<text x="279.1" y="215.7">Ausgang 3</text>
<text x="350.8" y="212.1">OUT4</text>
<text x="350.9" y="215.7">OUT3</text>
<text x="279.1" y="219.2">Ausgang 2</text>
<text x="350.8" y="219.2">OUT2</text>
<text x="279.1" y="222.7">Ausgang 1</text>
<text x="350.9" y="222.7">OUT1</text>
<text x="130.4" y="240">Ausgang 1</text>
<text x="205.8" y="234.7">COM1</text>
<text x="350.4" y="236.5">COM2</text>
<text x="68.1" y="240.4">EXT_Eingang 8</text>
<text x="68.1" y="243.9">EXT_Eingang 7</text>
<text x="130.4" y="243.5">Ausgang 2</text>
<text x="68.1" y="247.4">EXT_Eingang 6</text>
<text x="68.1" y="251">EXT_Eingang 5</text>
<text x="130.4" y="247.1">Ausgang 3</text>
<text x="130.4" y="250.6">Ausgang 4</text>
<text x="69.7" y="258">EXT_Eingang 3</text>
<text x="69.8" y="254.5">EXT_Eingang 4</text>
<text x="205.8" y="257.7">COM2</text>
<text x="69.5" y="261.4">EXT_Eingang 2</text>
<text x="68.8" y="265">EXT_Eingang 1</text>
</g>
<g font-size="3.9" fill="#800">
<text x="245.2" y="261">TITLE:</text>
<text x="373.8" y="265.7">REV:</text>
<text x="282.1" y="275.2">Company:</text>
<text x="373.5" y="275.8">Sheet: 1/1</text>
<text x="282.1" y="282.9">Date:</text>
<text x="331.1" y="282.9">Drawn By: timoa</text>
</g>
<g font-size="3.2" fill="#800">
<text x="96" y="6.8">1</text>
<text x="165.1" y="6.8">2</text>
<text x="234.2" y="6.8">3</text>
<text x="303.4" y="6.8">4</text>
<text x="58.4" y="41.9">A</text>
<text x="400.6" y="41.9">A</text>
<text x="58.4" y="111.1">B</text>
<text x="400.6" y="111.1">B</text>
<text x="58.4" y="180.2">C</text>
<text x="400.6" y="180.2">C</text>
<text x="58.4" y="249.3">D</text>
<text x="400.6" y="249.3">D</text>
<text x="96" y="287.6">1</text>
<text x="165.1" y="287.6">2</text>
<text x="234.2" y="287.6">3</text>
<text x="303.4" y="287.6">4</text>
</g>
<g font-size="3.2" fill="#000080">
<text x="163.9" y="17.6">RN2</text>
<text x="163.9" y="20.7">2k</text>
<text x="175.5" y="24.7">LED1</text>
<text x="175.5" y="28.3">LED2</text>
<text x="189.3" y="24.7">IN4</text>
<text x="189.3" y="28.3">IN3</text>
<text x="276.8" y="29.5">KF250-3.5-12P-1</text>
<text x="276.8" y="26.3">CN2</text>
<text x="348.4" y="28.1">RLY1</text>
<text x="175.5" y="31.8">LED3</text>
<text x="175.5" y="35.3">LED4</text>
<text x="189.3" y="31.8">IN2</text>
<text x="189.3" y="35.3">IN1</text>
<text x="348.4" y="31.3">JZC-32F/005-HS3(555)</text>
<text x="84.3" y="40.6">JP1</text>
<text x="84.3" y="43.7">IN</text>
<text x="170.4" y="46.1">TLP292-4(GB-TP,E(T</text>
<text x="170.4" y="43">U5</text>
<text x="106" y="53">1k</text>
<text x="106.9" y="49.4">R4</text>
<text x="84.3" y="57.8">IN</text>
<text x="84.3" y="54.7">JP2</text>
<text x="276.8" y="58.1">CN3</text>
<text x="106.9" y="63.5">R3</text>
<text x="276.8" y="61.2">KF250-3.5-12P-1</text>
<text x="84.3" y="71.9">IN</text>
<text x="84.3" y="68.8">JP3</text>
<text x="106" y="67.1">1k</text>
<text x="348.4" y="71.9">JZC-32F/005-HS3(555)</text>
<text x="348.4" y="68.7">RLY2</text>
<text x="105.1" y="77.7">R2</text>
<text x="84.3" y="82.9">JP4</text>
<text x="104.3" y="81.2">1k</text>
<text x="84.3" y="86">IN</text>
<text x="104.3" y="95.3">1k</text>
<text x="105.1" y="91.8">R1</text>
<text x="275.1" y="94.8">KF250-3.5-6P-2</text>
<text x="275.1" y="91.6">CN1</text>
<text x="20.5" y="119.5">ELQ3H4(TA)-G</text>
<text x="20.5" y="116.4">U3</text>
<text x="163.9" y="119.5">2k</text>
<text x="163.9" y="116.3">RN1</text>
<text x="276.8" y="119.4">KF250-3.5-2P-1</text>
<text x="276.8" y="116.2">CN4</text>
<text x="175.5" y="123.5">LED5</text>
<text x="189.3" y="123.5">IN8</text>
<text x="336.2" y="124.8">OCS2.0_INOUTMODULE</text>
<text x="336.2" y="121.6">U2</text>
<text x="175.5" y="130.6">LED7</text>
<text x="175.5" y="127">LED6</text>
<text x="189.3" y="130.6">IN6</text>
<text x="189.3" y="127">IN7</text>
<text x="82.6" y="137.6">JP5</text>
<text x="175.5" y="134.1">LED8</text>
<text x="189.3" y="134.1">IN5</text>
<text x="276.8" y="135.2">KF250-3.5-2P-1</text>
<text x="276.8" y="132.1">CN5</text>
<text x="82.6" y="140.7">IN</text>
<text x="170.4" y="141.7">U1</text>
<text x="106" y="150">1k</text>
<text x="106.9" y="146.5">R7</text>
<text x="170.4" y="144.9">TLP292-4(GB-TP,E(T</text>
<text x="82.6" y="154.8">IN</text>
<text x="82.6" y="151.7">JP6</text>
<text x="106.9" y="160.6">R6</text>
<text x="82.6" y="165.8">JP7</text>
<text x="106" y="164.1">1k</text>
<text x="82.6" y="168.9">IN</text>
<text x="82.6" y="179.9">JP8</text>
<text x="106" y="178.2">1k</text>
<text x="106.9" y="174.7">R5</text>
<text x="82.6" y="183">IN</text>
<text x="277.8" y="184.8">470</text>
<text x="277.8" y="181.6">RN5</text>
<text x="106.9" y="188.8">R9</text>
<text x="106" y="192.3">1k</text>
<text x="289.2" y="196">LED10</text>
<text x="289.2" y="192.4">LED9</text>
<text x="304" y="196">OUT3</text>
<text x="304" y="192.4">OUT4</text>
<text x="289.2" y="203">LED12</text>
<text x="289.2" y="199.5">LED11</text>
<text x="304" y="203">OUT1</text>
<text x="304" y="199.5">OUT2</text>
<text x="327.3" y="202.8">U4</text>
<text x="327.3" y="206">ULN2003_C557873</text>
<text x="191.9" y="225.4">COM1 Select</text>
<text x="191.9" y="222.3">JP9</text>
<text x="110.8" y="231">J1</text>
<text x="110.8" y="234.2">Header-Female-2.54_2x8</text>
<text x="191.9" y="245.2">JP10</text>
<text x="191.9" y="248.3">COM2 Select</text>
</g>
<g font-size="3.2" fill="#00f">
<text x="270.9" y="33.8">1</text>
<text x="274.4" y="35.6">1</text>
<text x="283.8" y="35.6">2</text>
<text x="287.3" y="33.8">2</text>
<text x="270.9" y="37.3">3</text>
<text x="270.9" y="40.9">5</text>
<text x="274.4" y="39.1">3</text>
<text x="283.8" y="39.1">4</text>
<text x="287.3" y="40.9">6</text>
<text x="287.3" y="37.3">4</text>
<text x="270.9" y="44.4">7</text>
<text x="270.9" y="47.9">9</text>
<text x="274.4" y="42.6">5</text>
<text x="274.4" y="46.1">7</text>
<text x="283.8" y="46.1">8</text>
<text x="283.8" y="42.6">6</text>
<text x="287.3" y="47.9">10</text>
<text x="287.3" y="44.4">8</text>
<text x="84.1" y="49.3">3</text>
<text x="84.1" y="52.8">2</text>
<text x="268.8" y="51.4">11</text>
<text x="274.4" y="49.7">9</text>
<text x="274.4" y="53.2">11</text>
<text x="281.8" y="53.2">12</text>
<text x="281.8" y="49.7">10</text>
<text x="287.3" y="51.4">12</text>
<text x="84.1" y="56.4">1</text>
<text x="84.1" y="63.4">3</text>
<text x="270.9" y="65.5">1</text>
<text x="287.3" y="65.5">2</text>
<text x="84.1" y="70.5">1</text>
<text x="84.1" y="67">2</text>
<text x="270.9" y="69.1">3</text>
<text x="274.4" y="67.3">1</text>
<text x="274.4" y="70.8">3</text>
<text x="283.8" y="70.8">4</text>
<text x="283.8" y="67.3">2</text>
<text x="287.3" y="69.1">4</text>
<text x="84.1" y="77.5">3</text>
<text x="270.9" y="72.6">5</text>
<text x="270.9" y="76.1">7</text>
<text x="274.4" y="74.4">5</text>
<text x="274.4" y="77.9">7</text>
<text x="283.8" y="77.9">8</text>
<text x="283.8" y="74.4">6</text>
<text x="287.3" y="76.1">8</text>
<text x="287.3" y="72.6">6</text>
<text x="84.1" y="81.1">2</text>
<text x="268.8" y="83.2">11</text>
<text x="270.9" y="79.7">9</text>
<text x="274.4" y="81.4">9</text>
<text x="281.8" y="81.4">10</text>
<text x="287.3" y="83.2">12</text>
<text x="287.3" y="79.7">10</text>
<text x="84.1" y="84.6">1</text>
<text x="274.4" y="84.9">11</text>
<text x="281.8" y="84.9">12</text>
<text x="84.1" y="91.7">3</text>
<text x="84.1" y="95.2">2</text>
<text x="84.1" y="98.7">1</text>
<text x="272.6" y="99.1">1</text>
<text x="276.1" y="100.8">12</text>
<text x="282" y="99.1">2</text>
<text x="272.6" y="102.6">3</text>
<text x="272.6" y="106.1">5</text>
<text x="276.1" y="104.4">34</text>
<text x="276.1" y="107.9">56</text>
<text x="282" y="106.1">6</text>
<text x="282" y="102.6">4</text>
<text x="8.2" y="123.8">1</text>
<text x="34.9" y="123.8">16</text>
<text x="274.4" y="123.8">1</text>
<text x="277.9" y="125.5">12</text>
<text x="283.8" y="123.8">2</text>
<text x="8.2" y="130.8">2</text>
<text x="34.9" y="130.8">15</text>
<text x="8.2" y="134.3">3</text>
<text x="34.9" y="134.3">14</text>
<text x="8.2" y="141.4">4</text>
<text x="34.9" y="141.4">13</text>
<text x="274.4" y="139.6">1</text>
<text x="277.9" y="141.4">12</text>
<text x="283.8" y="139.6">2</text>
<text x="8.2" y="144.9">5</text>
<text x="34.9" y="144.9">12</text>
<text x="82.3" y="146.3">3</text>
<text x="82.3" y="149.9">2</text>
<text x="8.2" y="152">6</text>
<text x="8.2" y="155.5">7</text>
<text x="34.9" y="155.5">10</text>
<text x="34.9" y="152">11</text>
<text x="82.3" y="153.4">1</text>
<text x="82.3" y="160.4">3</text>
<text x="8.2" y="162.6">8</text>
<text x="34.9" y="162.6">9</text>
<text x="82.3" y="167.5">1</text>
<text x="82.3" y="164">2</text>
<text x="82.3" y="174.6">3</text>
<text x="82.3" y="178.1">2</text>
<text x="82.3" y="181.6">1</text>
<text x="82.3" y="188.7">3</text>
<text x="82.3" y="195.7">1</text>
<text x="82.3" y="192.2">2</text>
<text x="318.5" y="210.2">1</text>
<text x="318.5" y="213.7">2</text>
<text x="322" y="211.9">1B</text>
<text x="322" y="215.5">2B</text>
<text x="332.8" y="215.5">2C</text>
<text x="332.8" y="211.9">1C</text>
<text x="338.5" y="213.7">15</text>
<text x="338.5" y="210.2">16</text>
<text x="318.5" y="217.2">3</text>
<text x="318.5" y="220.8">4</text>
<text x="322" y="219">3B</text>
<text x="332.8" y="219">3C</text>
<text x="338.5" y="220.8">13</text>
<text x="338.5" y="217.2">14</text>
<text x="318.5" y="224.3">5</text>
<text x="318.5" y="227.8">6</text>
<text x="322" y="222.5">4B</text>
<text x="322" y="226.1">5B</text>
<text x="332.8" y="226.1">5C</text>
<text x="332.8" y="222.5">4C</text>
<text x="338.5" y="227.8">11</text>
<text x="338.5" y="224.3">12</text>
<text x="191.7" y="231">3</text>
<text x="318.5" y="231.4">7</text>
<text x="322" y="229.6">6B</text>
<text x="322" y="233.1">7B</text>
<text x="332.8" y="233.1">7C</text>
<text x="332.8" y="229.6">6C</text>
<text x="338.5" y="231.4">10</text>
<text x="107.2" y="239.8">1</text>
<text x="115.8" y="239.8">2</text>
<text x="191.7" y="238.1">1</text>
<text x="191.7" y="234.5">2</text>
<text x="318.5" y="234.9">8</text>
<text x="322" y="236.6">E</text>
<text x="329.6" y="236.6">COM</text>
<text x="338.5" y="234.9">9</text>
<text x="107.2" y="243.3">3</text>
<text x="115.8" y="243.3">4</text>
<text x="107.2" y="246.9">5</text>
<text x="107.2" y="250.4">7</text>
<text x="115.8" y="246.9">6</text>
<text x="115.8" y="250.4">8</text>
<text x="107.2" y="253.9">9</text>
<text x="107.2" y="257.5">11</text>
<text x="113.8" y="253.9">10</text>
<text x="113.8" y="257.5">12</text>
<text x="191.7" y="253.9">3</text>
<text x="191.7" y="257.5">2</text>
<text x="107.2" y="261">13</text>
<text x="113.8" y="261">14</text>
<text x="191.7" y="261">1</text>
<text x="107.2" y="264.5">15</text>
<text x="113.8" y="264.5">16</text>
</g>
<g font-size="2.5" fill="#00f">
<text x="156.8" y="49.7">1</text>
<text x="186.6" y="49.7">16</text>
<text x="156.8" y="56.7">2</text>
<text x="186.6" y="56.7">15</text>
<text x="156.8" y="60.3">3</text>
<text x="186.6" y="60.3">14</text>
<text x="156.8" y="67.3">4</text>
<text x="156.8" y="70.8">5</text>
<text x="186.6" y="67.3">13</text>
<text x="186.6" y="70.8">12</text>
<text x="156.8" y="77.9">6</text>
<text x="186.6" y="77.9">11</text>
<text x="156.8" y="81.4">7</text>
<text x="186.6" y="81.4">10</text>
<text x="156.8" y="88.5">8</text>
<text x="186.6" y="88.5">9</text>
<text x="156.8" y="148.4">1</text>
<text x="186.6" y="148.4">16</text>
<text x="156.8" y="155.5">2</text>
<text x="186.6" y="155.5">15</text>
<text x="156.8" y="159">3</text>
<text x="186.6" y="159">14</text>
<text x="156.8" y="166.1">4</text>
<text x="186.6" y="166.1">13</text>
<text x="156.8" y="169.6">5</text>
<text x="186.6" y="169.6">12</text>
<text x="156.8" y="176.7">6</text>
<text x="186.6" y="176.7">11</text>
<text x="156.8" y="180.2">7</text>
<text x="186.6" y="180.2">10</text>
<text x="156.8" y="187.3">8</text>
<text x="186.6" y="187.3">9</text>
</g>
</svg>
